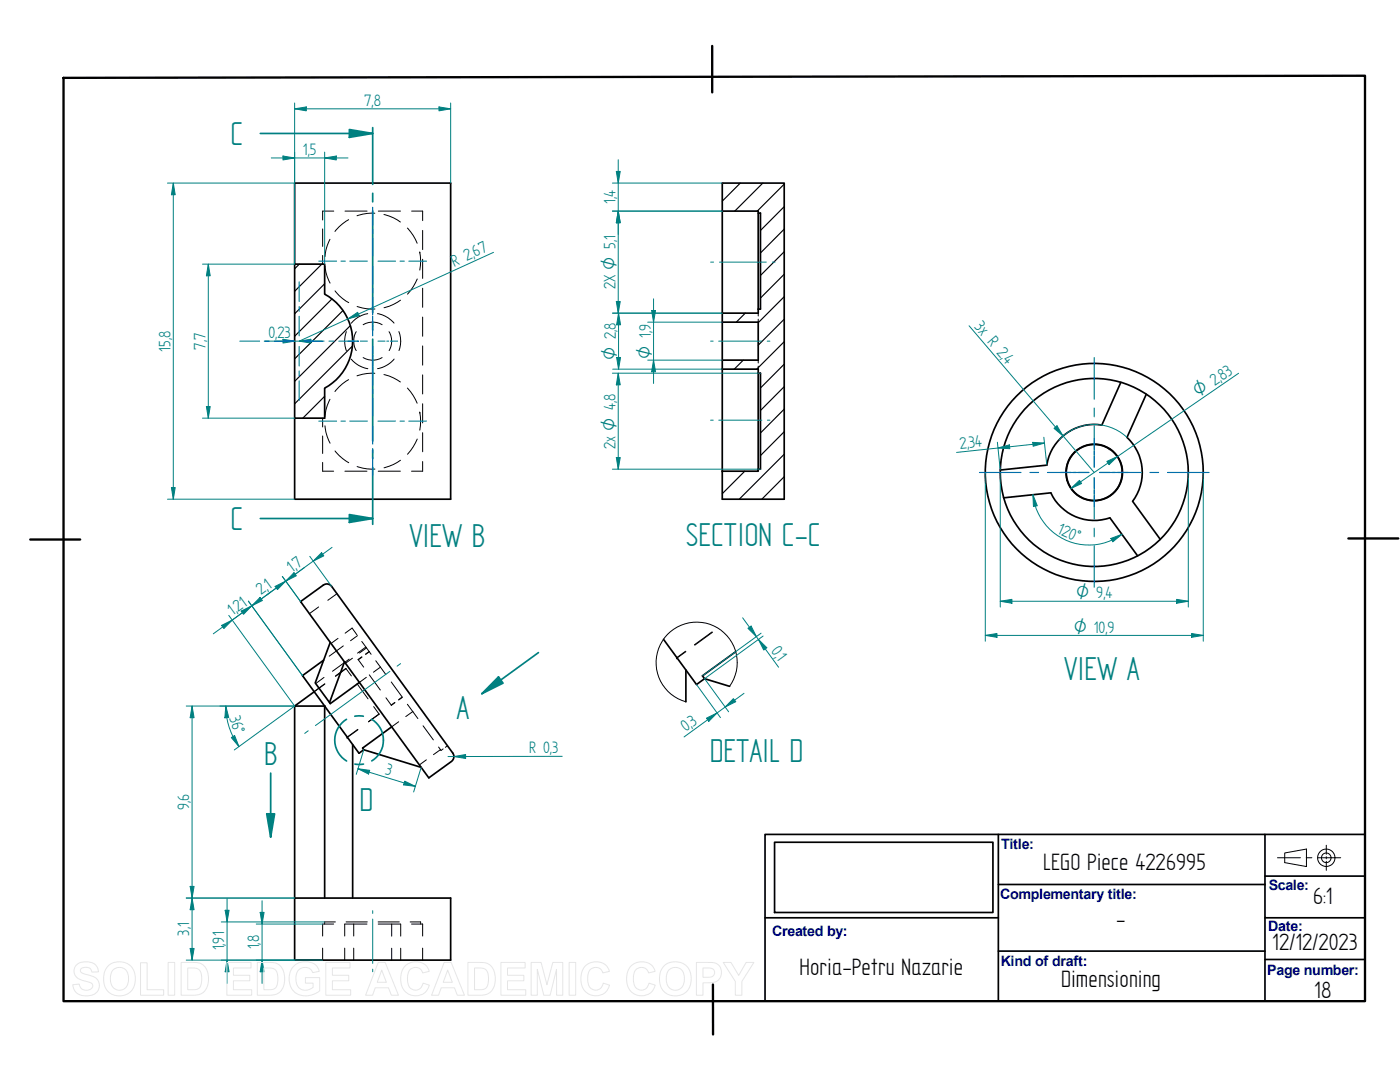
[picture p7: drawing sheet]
<svg xmlns="http://www.w3.org/2000/svg" width="279mm" height="216mm" viewBox="0 0 279 216" stroke-linecap="round" stroke-linejoin="round" font-family="sans-serif">
<path d="M12.7 15.5l259.7-.4v184.7h-259.7zM142.1 9.2v9.2M6 107.7h10M269.1 107.4h10M142.3 196.4v10" fill="none" stroke="#000" stroke-width=".47"/>
<g fill="none" stroke="#000" stroke-width=".34">
<path d="M60 120l4.5-3.2a1.17 1.17 0 0 1 1.7 .2l24.2 33.3a1.21 1.21 0 0 1-.3 1.6l-4.5 3.3zM62.7 138l-3.9 2.9M64.6 131.7l-4.2 3.1 11.2 15.5 1-.7M65.9 128.2l-3 8.1 2.9 3.9M68.7 132.1l-2.9 8.1 .1 .2 5.8-4.2M64.8 140.9h-6v38.3M64.8 140.9v38.3M64.8 140.9h.1M70.4 148.6v30.6M78.2 145l-5.8 4.3 .2 .3 11.5 3.5M58.8 179.2h31.1v12.4h-31.1zM154.6 168.1h43.6v14h-43.6z"/>
<path d="M199.2 166.5v33.3M199.2 176.5h53.3M252.5 166.5v33.3M252.5 174.8h19.9M272.4 166.5h-119.7v33.3M152.7 183.1h46.5M199.2 189.8h53.3M252.5 183.1h19.9M252.5 191.5h19.9"/>
</g>
<g fill="none" stroke="#000" stroke-width=".2">
<path d="M67.2 118.5l-1.8 1.3M63.6 121.1l-1.9 1.3M64.7 135.2l-1.7 1.2M64.8 136.4l-2.1 1.6 2.1-1.5M67.5 127.4l-1.4 1M68.5 128.9l-2.8 2M68.9 126.3l1.4-1 .9 1.4M69.1 133.4l-2.1 1.6M69.7 131.5l-3.3 2.4M70.1 134.9l-1.1-1.5-2.1 1.5M70.3 131.3l-1.4 1.1M71.2 136.4l2.2 3"/>
<path d="M71.4 126.8l-1.4 1M72.2 131.1l-.7 .5 1.1 1.5M72.2 128l1 1.3M72.2 131.1l-.7 .6M73 129.1l-1.6 1.2M73.1 135.1l-1.4 1.1M73.2 129.3l-1.5 1M73.2 129.3l.9 1.3M73.7 130l-.8 .5M73.7 134.7l2.2 3M73.7 130l-.7 .6M75 131.8l2 2.8"/>
<path d="M75.9 133.1l-1.4 1M77 139.2l1.1 1.5 .7-.5M78.1 136.1l2.1 2.9M80.3 139.1l-.8 .5M80.3 139.1l-.7 .6M71.4 145.5l-2.1 1.6M71.4 145.6l-2.1 1.5M74.6 141l1.1 1.5-2.1 1.5M75.6 142.5l-2.1 1.5M78.8 140.2l-.7 .5M79.6 144l-1.4 1M81.3 140.5l1.1 1.5"/>
<path d="M82.4 142l1 1.4M82.4 142l-1.4 1M84.4 144.8l2.1 2.8M85.1 151.6l-1.4 1M87.5 149.1l.4 .5M87.9 149.6h.1M87.9 149.6l-1.4 1M88.4 149.4l-.4 .3M89.3 148.8l-.4 .3M255 171.2h4.5M256.4 170.2l4.3-.8v3.5l-4.3-.8zM260.7 171.2h1.1"/>
<path d="M263 171.2h4.6M264.7 168.7v1.8M264.7 170.9v.5M264.7 171.9v1.8M64.4 189.2v2.4M64.8 184.3v.1M66.6 184.4h-2.2v2.4M66.9 184h-2.1v.1M68.8 184.4v2.4M68.8 189.2v2.4M68.8 184.4h4.4M69.1 184h4.2"/>
<path d="M70.6 184.4v2.4M70.6 189.2v2.4M75.5 184h4.2M75.5 184.4h4.4M78.2 184.4v2.4M78.2 189.2v2.4M80 184.4v2.4M80 189.2v2.4M81.9 184h2v.1M82.1 184.4h2.2v2.4M83.9 184.3v.1M84.3 189.2v2.4"/>
<circle cx="264.7" cy="171.2" r=".96"/>
<circle cx="264.7" cy="171.2" r="1.74"/>
</g>
<circle cx="69.3" cy="147.1" r=".17" fill="#000"/>
<path d="M107.5 130.2l-11.3 8.2" fill="none" stroke="#008080" stroke-width=".34"/>
<path d="M99.5 135.1l.9 1.2-4.2 2.1z" fill="#008080"/>
<path d="M99.5 135.1l.9 1.2-4.2 2.1zM54 154.3v12.7" fill="none" stroke="#008080" stroke-width=".34"/>
<g fill="none" stroke="#000" stroke-width=".34">
<path d="M223.7 76.3l-3.8 8.5a9.6 9.6 0 0 0-11 8l-9.3 1M228.8 78.7l-3.9 8.6a9.6 9.6 0 0 1 1.1 12.7l5.6 7.6M200.3 99.3l9.4-1a9.6 9.6 0 0 0 11.8 5l5.5 7.6"/>
<circle cx="218.4" cy="94.3" r="5.6"/>
<circle cx="218.4" cy="94.3" r="18.8"/>
<circle cx="218.4" cy="94.3" r="21.7"/>
</g>
<path d="M212.9 95.7h.1M213 95.7h.1M221.4 89.6h.1M221.4 89.5h.1" fill="none" stroke="#000" stroke-width=".2"/>
<path d="M53.2 162.4h1.6l-.8 4.6z" fill="#008080"/>
<path d="M53.2 162.4h1.6l-.8 4.6z" fill="none" stroke="#008080" stroke-width=".34"/>
<path d="M59.7 52.7l-.9 .9M64.2 52.7l-5.4 5.4M64.8 56.6l-6 6M66.3 59.6l-7.5 7.5M64.8 79.1l-4.4 4.3M68.5 62l-9.7 9.6M69.9 65l-11.1 11.1M70.3 69l-11.5 11.6" fill="none" stroke="#000" stroke-width=".23"/>
<path d="M58.8 36.5h31.1v63.1h-31.1zM58.8 52.7h6v6a10.7 10.7 0 0 1 0 18.7v6h-6" fill="none" stroke="#000" stroke-width=".34"/>
<g fill="none" stroke="#000" stroke-width=".2">
<path d="M64.4 45.7v3.5M64.4 51v1.7M64.9 53v.4a8.4 8.4 0 0 0 1 3.1M65.8 47.8l-.8 2.1-.1 1.3M66.6 42.1h-2.2v1.8M66.9 58l.2 .3a8.6 8.6 0 0 0 2.5 2.1M68.9 42.1h4.4M69.6 43.8l-1.3 .9-1.5 1.5M74.8 42.5a9 9 0 0 0-3.6 .6M75.5 42.1h4.4M76.6 42.8h.2a8.7 8.7 0 0 1 3.1 1.5M79.9 59.9a9.1 9.1 0 0 1-3.3 1.5"/>
<path d="M81.3 45.5l.1 .1a9.7 9.7 0 0 1 1.8 2.9M82.1 42.1h2.2v1.9M83.3 55.7a10.2 10.2 0 0 1-2 3M83.8 50.3a9.5 9.5 0 0 1 0 3.6M83.8 50.3h.1M84.3 46v3.8M84.3 51.7v3.9M84.3 57.5v3.8M65.8 79.7l-.2 .4a8.1 8.1 0 0 0-.7 3M69.1 66.2l-.1 .2a5.4 5.4 0 0 0 .1 3.6M69.6 75.8a8.8 8.8 0 0 0-2.8 2.3M70.1 71.7a5.5 5.5 0 0 0 3.3 1.9"/>
<path d="M71.1 66.2a3.7 3.7 0 0 0 0 3.8M71.3 61.2h.2a9 9 0 0 0 3.3 .5M72.5 64.8a3.7 3.7 0 0 1 3.8 0M72.5 71.4a3.7 3.7 0 0 0 3.8 0M73.4 62.6a5.3 5.3 0 0 0-3.3 1.9M74.8 74.5a9 9 0 0 0-3.6 .5M75.3 62.6h.3a5.6 5.6 0 0 1 3 1.9M76.6 74.7l.2 .1a9.2 9.2 0 0 1 3.1 1.4M77.6 66.2a3.7 3.7 0 0 1 .1 3.8M78.7 71.6l-.2 .2a5.6 5.6 0 0 1-3.1 1.8M79.6 66.2a5.3 5.3 0 0 1 0 3.8M81.3 77.4l.1 .1a9.9 9.9 0 0 1 1.8 3"/>
<path d="M84.3 63.3v3.8M84.3 69v3.9M84.3 74.8v3.8M64.4 83.4v1.8M64.4 87v3.5M64.4 92.3v1.7h2.2M64.9 85l.4 2.1 .6 1.3M66.9 90l1.4 1.5 1.3 .8M68.8 94h4.4M71.3 93.1l.2 .1a9 9 0 0 0 3.3 .4M75.5 94h4.4M79.9 91.8a9.1 9.1 0 0 1-3.3 1.5"/>
<path d="M83.3 87.6a10.2 10.2 0 0 1-2 3M83.8 82.3a9.5 9.5 0 0 1 0 3.5M83.8 82.2h.1M84.3 80.6v3.8M84.3 86.3v3.8M84.3 92.1v1.9h-2.2"/>
</g>
<path d="M33.4 36.5h25.4M33.4 99.6h25.4M34.2 97.3h.8l-.4 2.3z" fill="none" stroke="#008080" stroke-width=".2"/>
<path d="M34.2 97.3h.8l-.4 2.3z" fill="#008080"/>
<path d="M34.6 36.5l.4 2.4h-.8z" fill="none" stroke="#008080" stroke-width=".2"/>
<path d="M34.6 36.5l.4 2.4h-.8z" fill="#008080"/>
<path d="M34.6 36.5v63.1M58.8 20.6v15.9M58.8 21.7l2.3-.4v.8zM89.9 20.6v15.9" fill="none" stroke="#008080" stroke-width=".2"/>
<path d="M58.8 21.7l2.3-.4v.8z" fill="#008080"/>
<path d="M87.6 21.3l2.3 .4-2.3 .4z" fill="none" stroke="#008080" stroke-width=".2"/>
<path d="M87.6 21.3l2.3 .4-2.3 .4z" fill="#008080"/>
<path d="M58.8 21.7h31.1M40.4 52.7h18.4M41.6 52.7l.4 2.3h-.8zM40.4 83.4h18.4" fill="none" stroke="#008080" stroke-width=".2"/>
<path d="M41.6 52.7l.4 2.3h-.8z" fill="#008080"/>
<path d="M41.2 81.1h.8l-.4 2.3z" fill="none" stroke="#008080" stroke-width=".2"/>
<path d="M41.2 81.1h.8l-.4 2.3z" fill="#008080"/>
<path d="M41.6 52.7v30.7M98.5 50.4l-38.8 17.7M69.4 63.6l2-1.3 .3 .7z" fill="none" stroke="#008080" stroke-width=".2"/>
<path d="M69.4 63.6l2-1.3 .3 .7z" fill="#008080"/>
<path d="M59.7 68.1l2.3-.4v.8z" fill="none" stroke="#008080" stroke-width=".2"/>
<path d="M59.7 68.1l2.3-.4v.8z" fill="#008080"/>
<path d="M56.5 67.7l2.3 .4-2.3 .4z" fill="none" stroke="#008080" stroke-width=".2"/>
<path d="M56.5 67.7l2.3 .4-2.3 .4z" fill="#008080"/>
<path d="M56.5 31.1l2.3 .4-2.3 .4zM58.8 30.4v22.3M64.8 30.4v22.3M52.7 68.1h11.7" fill="none" stroke="#008080" stroke-width=".2"/>
<path d="M56.5 31.1l2.3 .4-2.3 .4z" fill="#008080"/>
<path d="M64.8 31.5l2.3-.4v.8z" fill="none" stroke="#008080" stroke-width=".2"/>
<path d="M64.8 31.5l2.3-.4v.8z" fill="#008080"/>
<path d="M54.1 31.5h15.3M37.2 179.2h21.6M38.3 179.2l.4 2.3h-.7zM37.2 191.6h21.6" fill="none" stroke="#008080" stroke-width=".2"/>
<g fill="none" stroke="#000" stroke-width=".23">
<path d="M147.7 36.5l-3.6 3.6M152.2 36.5l-5.6 5.6M156.5 36.7l-5.4 5.4M156.5 59.2l-5.2 5.2M156.5 41.2l-4.7 4.8M156.5 45.7l-4.7 4.8M156.5 50.2l-4.7 4.8M156.5 54.7l-4.7 4.8M144.3 62.5l-.2 .1M148.3 71.9l-1.8 1.8M148.7 62.5l-1.8 1.8M156.5 63.7l-5.2 5.2"/>
<path d="M156.5 68.2l-5.5 5.5M156.5 72.7l-4.7 4.7M156.5 77.2l-4.7 4.7M144.1 94h.1M148.6 94l-4.5 4.5M156.5 95.1l-4.5 4.5M156.5 81.6l-4.7 4.8M156.5 86.1l-4.7 4.8M156.5 90.6l-9 9"/>
</g>
<path d="M144.1 42.1h7.2v.4h.5v19.2h-.5M151.3 42.5v20h-7.2M144.1 73.7h7.2v19.9M144.1 64.3h7.2v7.6h-7.2v1.8M144.1 71.9v-35.4h12.4v63.1h-12.4v-25.9M151.3 74.5h.5v19.1h-.5M151.3 93.6v.4h-7.2" fill="none" stroke="#000" stroke-width=".34"/>
<path d="M151.3 62.5v.6M151.3 63.7v.6M151.3 71.9v.5M151.3 73.1v.6" fill="none" stroke="#000" stroke-width=".2"/>
<path d="M38.3 179.2l.4 2.3h-.7z" fill="#008080"/>
<path d="M38 189.3h.7l-.4 2.3z" fill="none" stroke="#008080" stroke-width=".2"/>
<path d="M38 189.3h.7l-.4 2.3z" fill="#008080"/>
<path d="M37.2 140.9h21.6M38.3 140.9l.4 2.3h-.7zM37.2 179.2h21.6M38.3 179.2v12.4" fill="none" stroke="#008080" stroke-width=".2"/>
<path d="M38.3 140.9l.4 2.3h-.7z" fill="#008080"/>
<path d="M38 176.9h.7l-.4 2.3z" fill="none" stroke="#008080" stroke-width=".2"/>
<path d="M38 176.9h.7l-.4 2.3z" fill="#008080"/>
<path d="M38.3 140.9v38.3M43.9 140.9h14.9l-12 8.7M45.1 140.9l.6 2.3h-.8z" fill="none" stroke="#008080" stroke-width=".2"/>
<path d="M45.1 140.9l.6 2.3h-.8z" fill="#008080"/>
<path d="M46.2 147.2l.6-.4 .9 2.2z" fill="none" stroke="#008080" stroke-width=".2"/>
<path d="M46.2 147.2l.6-.4 .9 2.2z" fill="#008080"/>
<path d="M49.6 120l10.8 14.8M56.3 115l3.7 5M58.7 114.3l.4 .6-2.1 1.1zM45.1 140.9a13.8 13.8 0 0 0 2.6 8.1" fill="none" stroke="#008080" stroke-width=".2"/>
<path d="M58.7 114.3l.4 .6-2.1 1.1z" fill="#008080"/>
<path d="M48.1 121.9l2.1-1-1.6 1.7z" fill="none" stroke="#008080" stroke-width=".2"/>
<path d="M48.1 121.9l2.1-1-1.6 1.7z" fill="#008080"/>
<path d="M60.8 113.2l-14.3 10.4M51.1 184.4h13.3M51.1 191.6h13.3M51.9 182.1h.8l-.4 2.3z" fill="none" stroke="#008080" stroke-width=".2"/>
<path d="M51.9 182.1h.8l-.4 2.3z" fill="#008080"/>
<path d="M52.3 191.6l.4 2.3h-.8z" fill="none" stroke="#008080" stroke-width=".2"/>
<path d="M52.3 191.6l.4 2.3h-.8z" fill="#008080"/>
<path d="M90.6 151l2.3-.4v.7zM112.2 150.9l-22.8 .1M52.3 179.7v16.5" fill="none" stroke="#008080" stroke-width=".2"/>
<path d="M90.6 151l2.3-.4v.7z" fill="#008080"/>
<path d="M44.2 184h20.6M44.2 191.6h14.6M45.3 191.6l.4 2.3h-.8z" fill="none" stroke="#008080" stroke-width=".2"/>
<path d="M45.3 191.6l.4 2.3h-.8z" fill="#008080"/>
<path d="M44.9 181.6h.8l-.4 2.4z" fill="none" stroke="#008080" stroke-width=".2"/>
<path d="M44.9 181.6h.8l-.4 2.4z" fill="#008080"/>
<path d="M54.9 117l2.1-1-1.6 1.6zM56.3 115l3.7 5M61.8 111l4.4 6M45.3 179.3v16.9" fill="none" stroke="#008080" stroke-width=".2"/>
<path d="M54.9 117l2.1-1-1.6 1.6z" fill="#008080"/>
<path d="M64.2 110.3l.4 .6-2.1 1.1z" fill="none" stroke="#008080" stroke-width=".2"/>
<path d="M64.2 110.3l.4 .6-2.1 1.1z" fill="#008080"/>
<path d="M247.2 74.5l-33.5 23M213.7 97.5l1.7-1.7 .5 .7zM66.3 109.2l-13 9.5" fill="none" stroke="#008080" stroke-width=".2"/>
<path d="M213.7 97.5l1.7-1.7 .5 .7z" fill="#008080"/>
<path d="M220.9 92.1l2.1-1-1.7 1.6z" fill="none" stroke="#008080" stroke-width=".2"/>
<path d="M220.9 92.1l2.1-1-1.7 1.6z" fill="#008080"/>
<path d="M193.4 65l25 29.3M210.4 85.5l.5-.5 1.3 2zM224.9 87.3a9.6 9.6 0 0 0-13.6 .5" fill="none" stroke="#008080" stroke-width=".2"/>
<path d="M210.4 85.5l.5-.5 1.3 2z" fill="#008080"/>
<path d="M196.6 94.3v33.7M240.1 94.3v33.7M196.6 126.8l2.4-.4v.8z" fill="none" stroke="#008080" stroke-width=".2"/>
<path d="M196.6 126.8l2.4-.4v.8z" fill="#008080"/>
<path d="M237.8 126.4l2.3 .4-2.3 .4z" fill="none" stroke="#008080" stroke-width=".2"/>
<path d="M237.8 126.4l2.3 .4-2.3 .4z" fill="#008080"/>
<path d="M199.6 94.3v26.8M237.2 94.3v26.8M199.6 120l2.4-.4v.8zM196.6 126.8h43.5" fill="none" stroke="#008080" stroke-width=".2"/>
<path d="M199.6 120l2.4-.4v.8z" fill="#008080"/>
<path d="M234.8 119.6l2.4 .4-2.4 .4z" fill="none" stroke="#008080" stroke-width=".2"/>
<path d="M234.8 119.6l2.4 .4-2.4 .4z" fill="#008080"/>
<path d="M199.6 120h37.6M72.6 149.6l-1.5 4.9M80.8 155.9l2.1 1-2.4-.3zM84.1 153.1l-1.6 4.9" fill="none" stroke="#008080" stroke-width=".2"/>
<path d="M80.8 155.9l2.1 1-2.4-.3z" fill="#008080"/>
<path d="M71.4 153.4l2.4 .3-.2 .8z" fill="none" stroke="#008080" stroke-width=".2"/>
<path d="M71.4 153.4l2.4 .3-.2 .8z" fill="#008080"/>
<path d="M129.3 71.9h14.8M129.3 64.3h14.8M130.4 71.9l.4 2.3h-.8zM77.8 134l-14.9 10.8M79.9 132.4l-.7 .5M61.5 145.8l-.7 .5M71.4 153.4l11.5 3.5M74.4 181.7v.6M74.4 183.4v8.8M74.4 193.4v.5" fill="none" stroke="#008080" stroke-width=".2"/>
<path d="M130.4 71.9l.4 2.3h-.8z" fill="#008080"/>
<path d="M130 62h.8l-.4 2.3z" fill="none" stroke="#008080" stroke-width=".2"/>
<path d="M130 62h.8l-.4 2.3z" fill="#008080"/>
<path d="M130.4 59.6v16.9M49.6 120l10.8 14.8M51.9 119.2l.5 .6-2.2 1.1zM45.7 122.8l13.1 18.1" fill="none" stroke="#008080" stroke-width=".2"/>
<path d="M51.9 119.2l.5 .6-2.2 1.1z" fill="#008080"/>
<path d="M44.2 124.8l2.1-1.1-1.6 1.7z" fill="none" stroke="#008080" stroke-width=".2"/>
<path d="M44.2 124.8l2.1-1.1-1.6 1.7z" fill="#008080"/>
<path d="M122.2 74.5h29.6M123.4 74.5l.4 2.3h-.8zM122.2 93.6h29.6M54 118.2l-11.4 8.3" fill="none" stroke="#008080" stroke-width=".2"/>
<path d="M123.4 74.5l.4 2.3h-.8z" fill="#008080"/>
<path d="M123 91.3h.8l-.4 2.3z" fill="none" stroke="#008080" stroke-width=".2"/>
<path d="M123 91.3h.8l-.4 2.3z" fill="#008080"/>
<path d="M122.3 62.5h21.8M122.3 73.7h21.8M123.4 74.5v19.1M123.4 62.5l.4 2.3h-.7z" fill="none" stroke="#008080" stroke-width=".2"/>
<path d="M123.4 62.5l.4 2.3h-.7z" fill="#008080"/>
<path d="M123.1 71.3h.7l-.4 2.4z" fill="none" stroke="#008080" stroke-width=".2"/>
<path d="M123.1 71.3h.7l-.4 2.4z" fill="#008080"/>
<path d="M122.2 36.5h21.9M123 34.2h.8l-.4 2.3zM122.2 42.1h21.9M123.4 62.5v11.2" fill="none" stroke="#008080" stroke-width=".2"/>
<path d="M123 34.2h.8l-.4 2.3z" fill="#008080"/>
<path d="M123.4 42.1l.4 2.3h-.8z" fill="none" stroke="#008080" stroke-width=".2"/>
<path d="M123.4 42.1l.4 2.3h-.8z" fill="#008080"/>
<path d="M123.4 31.9v14.9M206.1 98.7l.9 2.2-.8 .2z" fill="none" stroke="#008080" stroke-width=".2"/>
<path d="M206.1 98.7l.9 2.2-.8 .2z" fill="#008080"/>
<path d="M221.7 107.4l2.2-.8-1.8 1.5z" fill="none" stroke="#008080" stroke-width=".2"/>
<path d="M221.7 107.4l2.2-.8-1.8 1.5z" fill="#008080"/>
<path d="M199.1 88.2l.5 5.6M206.1 88.3l2.3 .1-2.2 .6zM206.1 98.7a11.2 11.2 0 0 0 17.8 7.9M208.3 87.2l.6 5.6" fill="none" stroke="#008080" stroke-width=".2"/>
<path d="M206.1 88.3l2.3 .1-2.2 .6z" fill="#008080"/>
<path d="M199.2 89.4l2.2-.6 .1 .7z" fill="none" stroke="#008080" stroke-width=".2"/>
<path d="M199.2 89.4l2.2-.6 .1 .7z" fill="#008080"/>
<path d="M208.4 88.4l-17.5 1.9M139 136.6l4.8 6.6M140.6 135.4l4.8 6.6M141 143.3l2.1-1-1.6 1.6z" fill="none" stroke="#008080" stroke-width=".2"/>
<path d="M132.4 127.6l6.6 9 1.6-1.2M136.9 133.7v6.3M146.8 130l-6.6 4.9 .4 .5 5 1.5" fill="none" stroke="#000" stroke-width=".34"/>
<circle cx="135.1" cy="131.2" r=".17" fill="#000"/>
<path d="M136.8 129.9l-1.7 1.3M136.9 130l-1.8 1.3M142.1 126.1l-3.5 2.6M142.2 126.2l-3.5 2.5M145.6 136.9a8.1 8.1 0 0 0-2.7-11.8 8.1 8.1 0 0 0-11.4 4.1 8.1 8.1 0 0 0 5.4 10.8" fill="none" stroke="#000" stroke-width=".2"/>
<path d="M141 143.3l2.1-1-1.6 1.6z" fill="#008080"/>
<path d="M146.4 139.4l.4 .6-2.1 1.1z" fill="none" stroke="#008080" stroke-width=".2"/>
<path d="M146.4 139.4l.4 .6-2.1 1.1z" fill="#008080"/>
<path d="M148.5 138.3l-12 8.7M151.4 127.6l1.6 1.6-.6 .5zM151.9 126.3l-11.7 8.6M152.3 126.9l-11.7 8.5" fill="none" stroke="#008080" stroke-width=".2"/>
<path d="M151.4 127.6l1.6 1.6-.6 .5z" fill="#008080"/>
<path d="M149.3 125.4l.6-.5 1.1 2.1z" fill="none" stroke="#008080" stroke-width=".2"/>
<path d="M149.3 125.4l.6-.5 1.1 2.1z" fill="#008080"/>
<path d="M148.2 123.3l7.2 9.8" fill="none" stroke="#008080" stroke-width=".2"/>
<path d="M51.9 26.6h22.5v10.2M74.4 38.6v1.7M74.4 42.1v20.3M74.4 64.2v1.7M74.4 67.7v20.3M74.4 89.8v1.7M74.4 93.3v10.2" fill="none" stroke="#008080" stroke-width=".34"/>
<path d="M69.7 25.8l4.7 .8-4.7 .8z" fill="#008080"/>
<path d="M69.7 25.8l4.7 .8-4.7 .8zM51.9 103.5h22.5" fill="none" stroke="#008080" stroke-width=".34"/>
<path d="M69.7 102.7l4.7 .8-4.7 .7z" fill="#008080"/>
<path d="M74.4 25.5v1.1M69.7 102.7l4.7 .8-4.7 .7zM74.4 103.5v1.1M69.2 143.5a4.8 4.8 0 0 0 0 8.3M70.8 142.9h1.7M70.8 152.5h1.7M74.2 143.5a4.8 4.8 0 0 1 0 8.3" fill="none" stroke="#008080" stroke-width=".34"/>
<path d="M122.2 42.1h21.9M123.4 42.1l.4 2.3h-.8zM141.8 52.3h.6M143.6 52.3h9.3M154.1 52.3h.6M122.2 62.5h21.9M141.8 68.1h.5M143.4 68.1h8.6M153.1 68.1h.5M141.8 83.8h.5M143.4 83.8h8.6M153.1 83.8h.5" fill="none" stroke="#008080" stroke-width=".2"/>
<path d="M123.4 42.1l.4 2.3h-.8z" fill="#008080"/>
<path d="M123 60.2h.8l-.4 2.3z" fill="none" stroke="#008080" stroke-width=".2"/>
<path d="M123 60.2h.8l-.4 2.3z" fill="#008080"/>
<path d="M123.4 42.1v20.4" fill="none" stroke="#008080" stroke-width=".2"/>
<g fill="none" stroke="#006edc" stroke-width=".23">
<path d="M59.7 56.2v4M63.6 52.1h3.6M68.1 52.1h.8M69.8 52.1h3.5M74.4 41.4v3.5M74.4 45.8v.9M74.4 47.5v3.6M74.4 53.2v3.5M74.4 57.6v.8M74.4 59.3v3.5M75.4 52.1h3.5M79.8 52.1h.9"/>
<path d="M81.6 52.1h3.5M47.9 68.1h3.9M52.8 68.1h1M54.8 68.1h3.9M59.7 61.2v.9M59.7 63.1v3.9M59.7 69.1v3.9M59.7 74v1M59.7 76v3.9M60.8 68.1h3.9M65.7 68.1h.9M67.6 68.1h3.9"/>
<path d="M71.9 68.1h1.4M74.4 63.1v1.4M74.4 64.9v.3M74.4 65.6v1.4M74.4 69.1v1.4M74.4 70.9v.3M74.4 71.6v1.4M74.4 73.3v3.5M74.4 77.7v.9M74.4 79.5v3.5M75.4 68.1h1.4M77.2 68.1h.3"/>
<path d="M77.9 68.1h1.4M218.4 71.4v8.3M63.6 84h3.6M68.1 84h.8M69.8 84h3.5M74.4 85.1v3.5M74.4 89.5v.9M74.4 91.2v3.6M75.4 84h3.5M79.8 84h.9M81.6 84h3.5M195.5 94.3h8.3"/>
<path d="M205.5 94.3h1.8M209 94.3h8.3M218.4 81.4v1.8M218.4 84.9v8.3M218.4 95.3v8.3M219.4 94.3h8.3M229.5 94.3h1.7M233 94.3h8.3M218.4 105.4v1.7M218.4 108.9v8.3"/>
</g>
<g fill="none" stroke="#e6e6e6" stroke-width=".2">
<path d="M15.2 192.6a3.1 3.1 0 0 1 4.1 .2l.3 1.1-1.3 .1a1.27 1.27 0 0 0-1-1 1.27 1.27 0 0 0-1.2 .5v.4l.6 .4a5.5 5.5 0 0 1 2.7 1.1 2.04 2.04 0 0 1 .2 2.3 2.04 2.04 0 0 1-2 1 2.48 2.48 0 0 1-3.1-2.2l1.3-.1a1.41 1.41 0 0 0 1.2 1.2 1.41 1.41 0 0 0 1.5-.9 .97 .97 0 0 0-1-.8 3 3 0 0 1-2.7-1.8v-.8zM21.6 192.8a3.3 3.3 0 0 1 4-.4 3.3 3.3 0 0 1 1.3 3.9 3.2 3.2 0 0 1-3.8 2.3 3.2 3.2 0 0 1-2.4-3.7l.3-1.2zM22.5 193.6a1.85 1.85 0 0 1 2.2-.4 1.85 1.85 0 0 1 1 2.1 1.84 1.84 0 0 1-.9 2 1.84 1.84 0 0 1-2.3-.3 3.2 3.2 0 0 1 0-3.4zM28 192.1h1.4v5.4h3.3v1.1h-4.7zM33.5 192h1.4v6.6h-1.4zM36.2 192h2.3a2.67 2.67 0 0 1 3.1 2.9 2.96 2.96 0 0 1-2.3 3.6l-3.1 .1zM37.5 193.1a2.77 2.77 0 0 1 2.4 .6 3.4 3.4 0 0 1-.3 3.6l-.6 .2h-1.5zM45.3 192h4.8v1.1h-3.5v1.5h3.2v1.1h-3.2v1.8h3.6v1.1h-4.9zM51.4 192h2.3a2.67 2.67 0 0 1 3.1 2.9 2.96 2.96 0 0 1-2.3 3.6l-3.1 .1zM52.7 193.1a2.77 2.77 0 0 1 2.4 .6 3.4 3.4 0 0 1-.3 3.6l-.6 .2h-1.5zM58.5 192.9a3.4 3.4 0 0 1 4.9 .1l.3 .8-1.3 .3a1.78 1.78 0 0 0-2.2-1 1.78 1.78 0 0 0-1.1 2.1 2.02 2.02 0 0 0 1 2.2 2.02 2.02 0 0 0 2.4-.4v-.8h-1.5v-1.1h2.8v2.6a3.9 3.9 0 0 1-5.5-.3 4 4 0 0 1 .2-4.5zM65 192h4.9v1.1h-3.6v1.5h3.3v1.1h-3.3v1.8h3.7v1.1h-5z"/>
<path d="M75.5 192h1.4l2.6 6.6h-1.4l-.6-1.5h-2.6l-.5 1.5h-1.4zM76.2 193.6l.9 2.4h-1.8zM80.8 192.8a2.88 2.88 0 0 1 4.9 1l-1.4 .3a1.55 1.55 0 0 0-1.8-1 1.55 1.55 0 0 0-1.2 1.7 2.22 2.22 0 0 0 1.3 2.7 1.52 1.52 0 0 0 1.8-1.3l1.3 .4a2.93 2.93 0 0 1-3.4 2 2.93 2.93 0 0 1-2.3-3.3l.2-1.4zM88.6 192h1.4l2.7 6.6h-1.4l-.6-1.5h-2.6l-.6 1.5h-1.4zM89.3 193.6l1 2.4h-1.8zM93.4 192h2.4a2.67 2.67 0 0 1 3 2.9 2.96 2.96 0 0 1-2.3 3.6l-3.1 .1zM94.7 193.1a2.77 2.77 0 0 1 2.4 .6 3.4 3.4 0 0 1-.2 3.6l-.6 .2h-1.6zM100 192h4.8v1.1h-3.5v1.5h3.2v1.1h-3.2v1.8h3.6v1.1h-4.9zM106 192h2l1.2 4.5 1.1-4.5h2v6.6h-1.2v-5.2l-1.3 5.2h-1.3l-1.3-5.2v5.2h-1.2zM113.6 192h1.3v6.6h-1.3zM116.8 192.8a2.88 2.88 0 0 1 4.8 1l-1.3 .3a1.55 1.55 0 0 0-1.8-1 1.55 1.55 0 0 0-1.2 1.7 2.22 2.22 0 0 0 1.3 2.7 1.52 1.52 0 0 0 1.8-1.3l1.2 .4a2.93 2.93 0 0 1-3.4 2 2.93 2.93 0 0 1-2.3-3.3l.2-1.4zM125.9 192.8a2.88 2.88 0 0 1 4.8 1l-1.3 .3a1.55 1.55 0 0 0-1.8-1 1.55 1.55 0 0 0-1.2 1.7 2.22 2.22 0 0 0 1.3 2.7 1.52 1.52 0 0 0 1.8-1.3l1.3 .4a2.93 2.93 0 0 1-3.5 2 2.93 2.93 0 0 1-2.2-3.3l.2-1.4z"/>
<path d="M132.5 192.8a3.3 3.3 0 0 1 4.1-.4 3.3 3.3 0 0 1 1.2 3.9 3.2 3.2 0 0 1-3.8 2.3 3.2 3.2 0 0 1-2.4-3.7l.3-1.2zM133.5 193.6a1.85 1.85 0 0 1 2.2-.4 1.85 1.85 0 0 1 .9 2.1 1.84 1.84 0 0 1-.9 2 1.84 1.84 0 0 1-2.2-.3 3.2 3.2 0 0 1 0-3.4zM139 192h2.1a2.44 2.44 0 0 1 2.7 1 2.1 2.1 0 0 1-.2 2.3 2.1 2.1 0 0 1-2 .8h-1.3v2.5h-1.3zM140.3 193.1h.6a1.23 1.23 0 0 1 1.7 1 1.17 1.17 0 0 1-1.6 .9h-.7zM144.3 192h1.6l1.5 2.6 1.5-2.6h1.6l-2.4 3.8v2.8h-1.4v-2.8z"/>
</g>
<g font-size="7.5" fill="#008080">
<text x="46" y="29">C</text>
<text x="46" y="105.8">C</text>
<text x="81.7" y="109.1">VIEW B</text>
<text x="136.9" y="108.9">SECTION C-C</text>
<text x="212.4" y="135.6">VIEW A</text>
<text x="91.1" y="143.5">A</text>
<text x="52.7" y="152.7">B</text>
<text x="141.6" y="152">DETAIL D</text>
<text x="71.7" y="161.9">D</text>
</g>
<g font-size="5.3">
<text x="208.2" y="173.6">LEGO Piece 4226995</text>
<text x="222.8" y="185">-</text>
<text x="262" y="180.3">6:1</text>
<text x="253.9" y="189.6">12/12/2023</text>
<text x="159.6" y="194.5">Horia-Petru Nazarie</text>
<text x="211.8" y="196.9">Dimensioning</text>
<text x="262.3" y="199.1">18</text>
</g>
<g font-size="3.7" fill="#008080">
<text x="72.7" y="21.1">7,8</text>
<text x="60.5" y="30.9">1,5</text>
<text x="122.8" y="40.7" transform="rotate(-90 122.8 40.7)">1,4</text>
<text x="90.6" y="53.3" transform="rotate(-25 90.6 53.3)">R 2,</text>
<text x="94.8" y="51.4" transform="rotate(-25 94.8 51.4)">67</text>
<text x="122.8" y="57.7" transform="rotate(-90 122.8 57.7)">2X O 5,1</text>
<text x="194.4" y="65.2" transform="rotate(50 194.4 65.2)">3x R 2,</text>
<text x="34" y="70.2" transform="rotate(-90 34 70.2)">15,8</text>
<text x="41" y="69.8" transform="rotate(-90 41 69.8)">7,7</text>
<text x="53.6" y="67.5">0,23</text>
<text x="200" y="71.8" transform="rotate(50 200 71.8)">4</text>
<text x="244" y="76" transform="rotate(-34 244 76)">83</text>
<text x="122.8" y="89.6" transform="rotate(-90 122.8 89.6)">2x O 4,8</text>
<text x="191.6" y="89.6" transform="rotate(-6 191.6 89.6)">2,</text>
<text x="193.5" y="89.4" transform="rotate(-6 193.5 89.4)">34</text>
<text x="210.8" y="106.3" transform="rotate(24 210.8 106.3)">120°</text>
<text x="59.4" y="113.5" transform="rotate(-36 59.4 113.5)">7</text>
<text x="52.2" y="118.8" transform="rotate(-36 52.2 118.8)">2,</text>
<text x="53.7" y="117.7" transform="rotate(-36 53.7 117.7)">1</text>
<text x="58.3" y="114.3" transform="rotate(-36 58.3 114.3)">1,</text>
<text x="46.4" y="122.9" transform="rotate(-36 46.4 122.9)">1,</text>
<text x="47.5" y="122.1" transform="rotate(-36 47.5 122.1)">21</text>
<text x="153.8" y="129.9" transform="rotate(54 153.8 129.9)">0,</text>
<text x="154.8" y="131.4" transform="rotate(54 154.8 131.4)">1</text>
<text x="45.7" y="143.2" transform="rotate(72 45.7 143.2)">36°</text>
<text x="136.8" y="146.1" transform="rotate(-36 136.8 146.1)">0,</text>
<text x="138.3" y="145" transform="rotate(-36 138.3 145)">3</text>
<text x="76.8" y="154.4" transform="rotate(17 76.8 154.4)">3</text>
<text x="105.6" y="150.3">R 0,3</text>
<text x="37.8" y="161.7" transform="rotate(-90 37.8 161.7)">9,6</text>
<text x="37.8" y="186.7" transform="rotate(-90 37.8 186.7)">3,1</text>
<text x="44.7" y="189.7" transform="rotate(-90 44.7 189.7)">1,91</text>
<text x="51.7" y="189.4" transform="rotate(-90 51.7 189.4)">1,8</text>
</g>
<g font-size="3.6" fill="#008080">
<text x="122.9" y="71.9" transform="rotate(-90 122.9 71.9)">O 2,8</text>
<text x="129.9" y="71.6" transform="rotate(-90 129.9 71.6)">O 1,9</text>
<text x="239.1" y="79.3" transform="rotate(-34 239.1 79.3)">O 2,</text>
<text x="214.8" y="119.4">O 9,4</text>
<text x="214.3" y="126.2">O 10,9</text>
</g>
<g font-size="2.9" fill="#000080">
<text x="199.8" y="169.4">Title:</text>
<text x="199.6" y="179.4">Complementary title:</text>
<text x="253.2" y="177.7">Scale:</text>
<text x="253.1" y="185.8">Date:</text>
<text x="154.1" y="186.8">Created by:</text>
<text x="199.7" y="192.7">Kind of draft:</text>
<text x="252.9" y="194.5">Page number:</text>
</g>
</svg>
